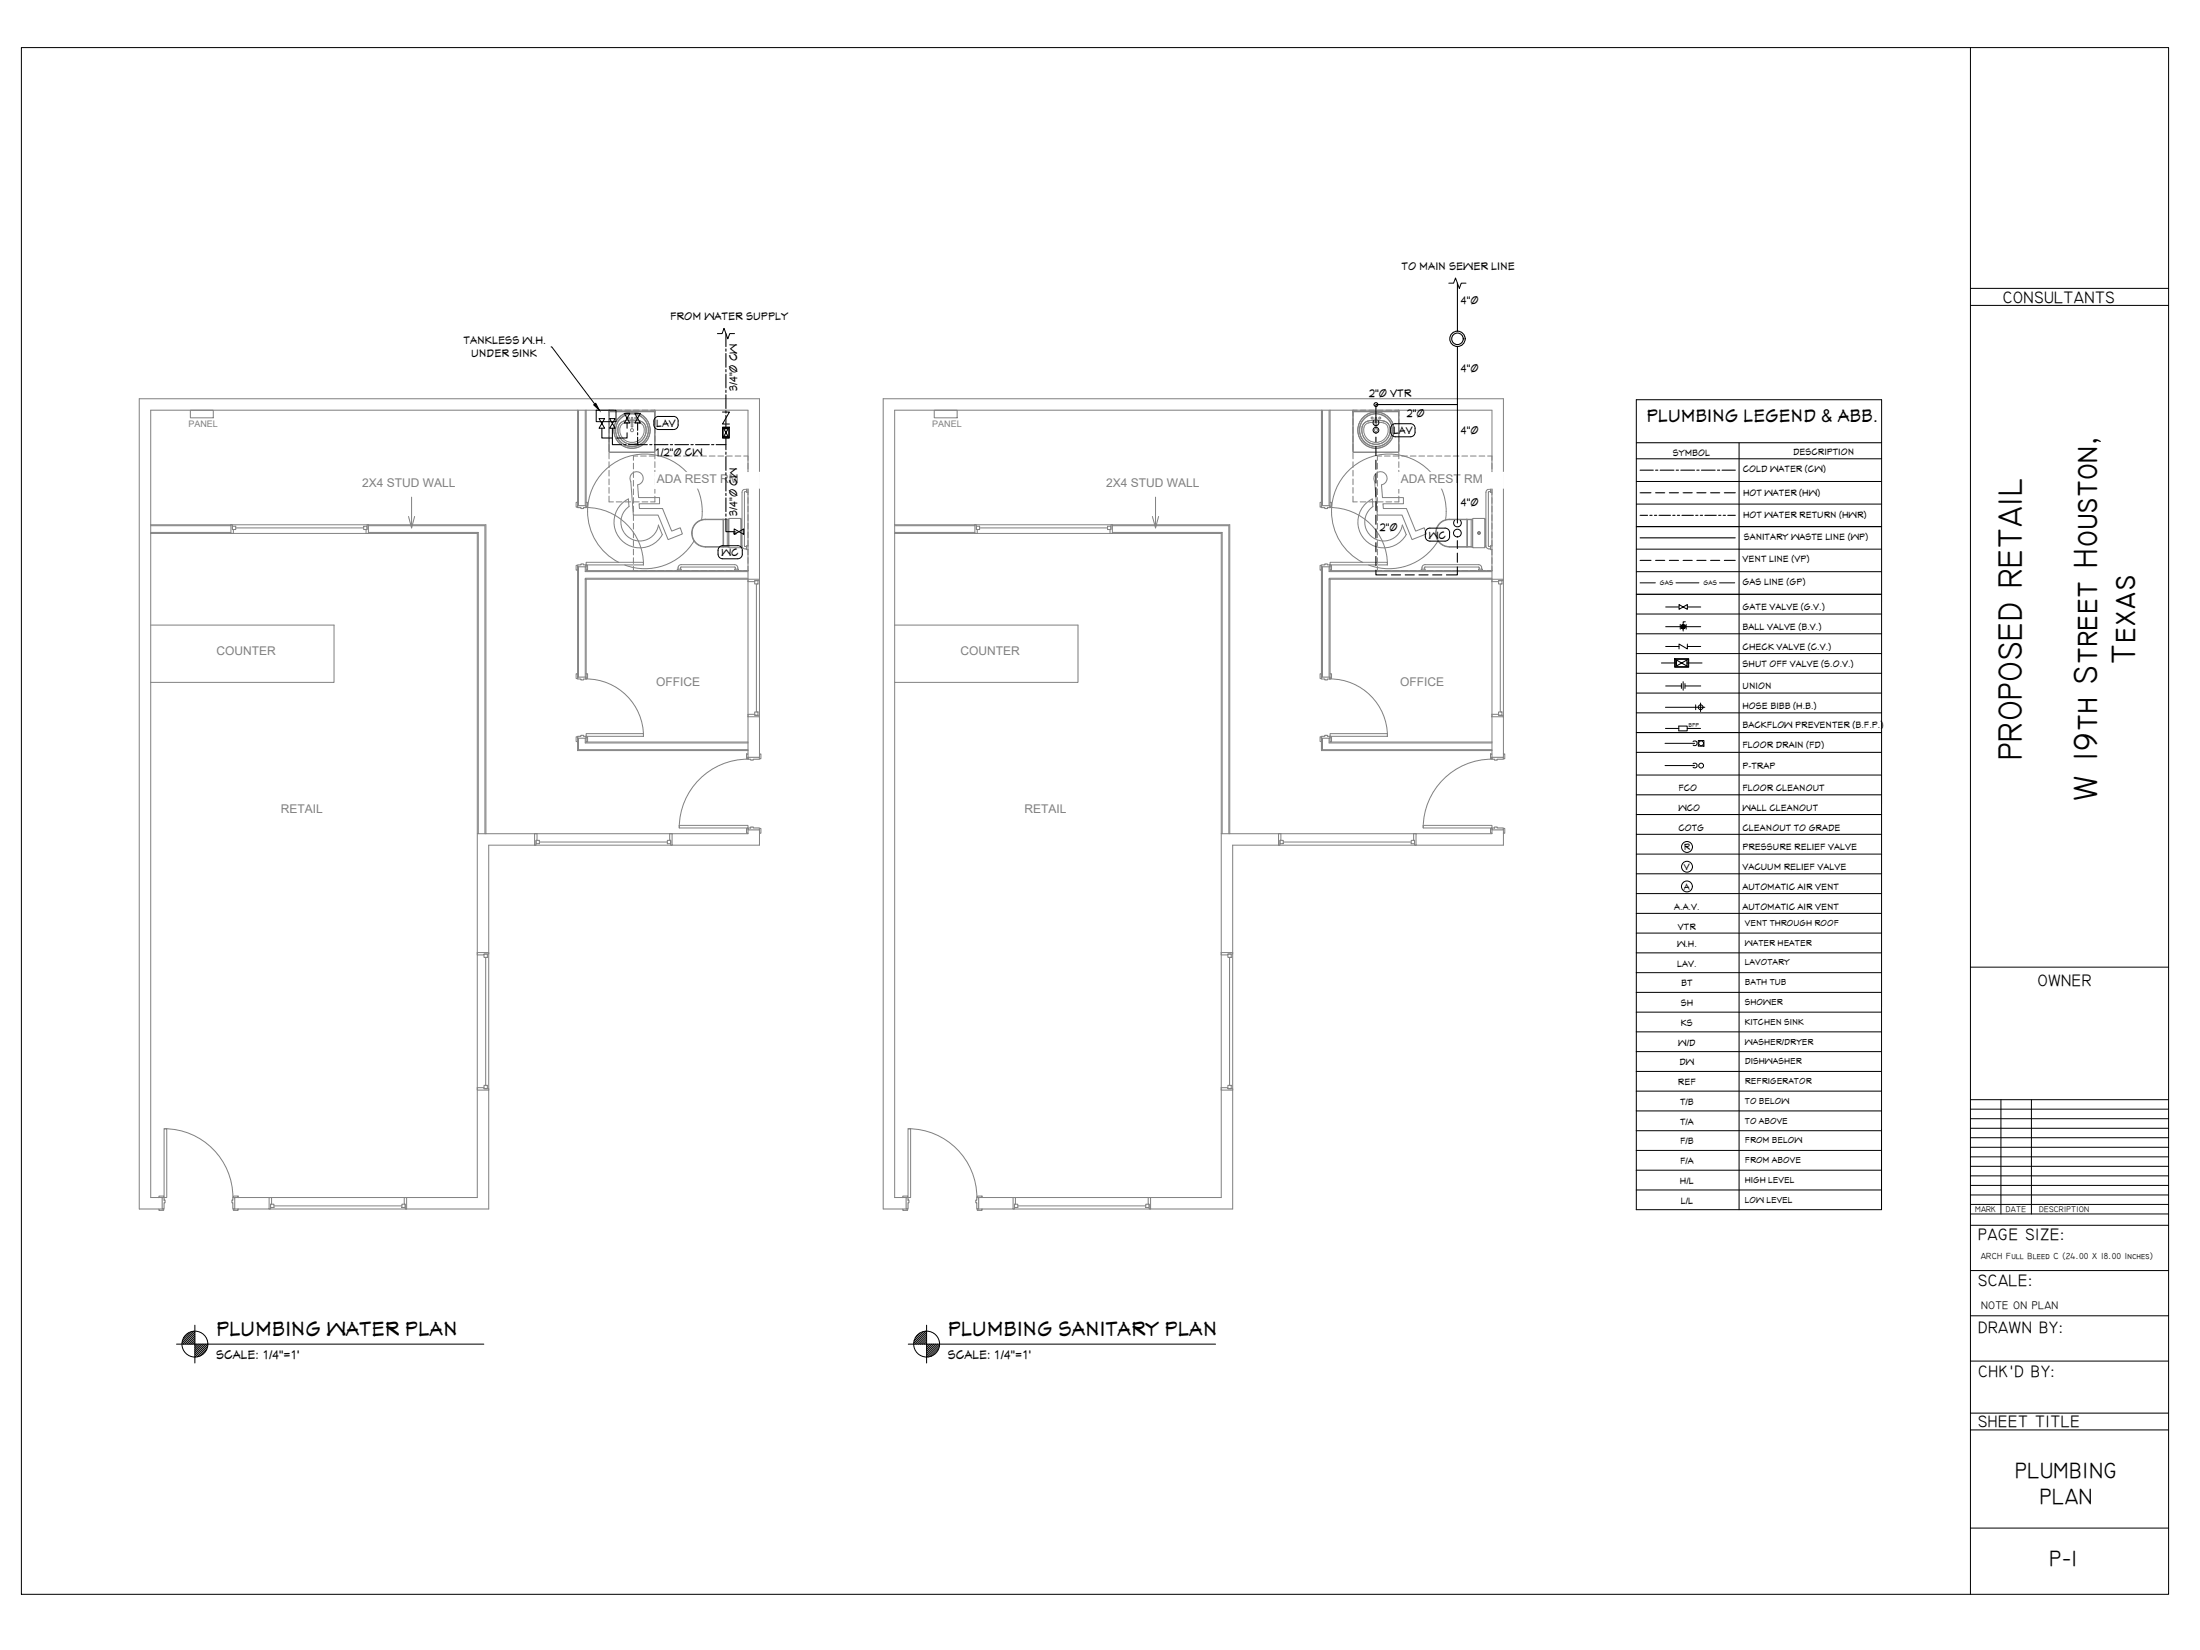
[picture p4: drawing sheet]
<svg xmlns="http://www.w3.org/2000/svg" width="610mm" height="457mm" viewBox="0 0 610 457" stroke-linecap="round" stroke-linejoin="round" font-family="sans-serif">
<!-- layer: Level 1|A-WALL -->
<g fill="none" stroke="#808080" stroke-width=".28">
<path d="M160 113.7v25.5M160.3 113.7v26.4M162.2 113.7v26.4M162.4 113.7v25.5M366.2 113.7v25.5M366.4 113.7v26.4M368.3 113.7v26.4M368.6 113.7v25.5M41.8 145.4h60.3M41.8 145.7h22.2M41.8 147.5h22.2M64 145.4v2.4h-22.2"/>
<path d="M64 147.8h38.1M102.1 145.7h32.3v85.3M102.1 147.5h30.4v83.5M160 158v28.7M160.3 157.1v30.5M162.2 157.1v1.3h45.1M162.4 158l44.9 .1M247.9 145.4h60.3M247.9 145.7h22.2M247.9 147.5h22.2M270.1 145.4v2.4h-22.2M270.1 147.8h38.1"/>
<path d="M308.2 145.7h32.3v85.3M308.2 147.5h30.4v83.5M366.2 158v28.7M366.4 157.1v30.5M368.3 157.1v1.3h45.1M368.6 158l44.8 .1M162.2 160.5h48.2M162.4 160.5v26.2M207.3 160.2h-45.1v27.4M368.3 160.5h48.3M368.6 160.5v26.2M413.4 160.2h-45.1v27.4"/>
<path d="M207.3 198.6h3.1v10.3M210.4 198.6v-88.1h-171.8v224.5h5.4M413.4 198.6h3.2v10.3M416.6 198.6v-88.1h-171.9v224.5h5.4M160 205.5v2.5h47.3M160.3 204.6v3.1h47M162.2 204.6v1.3h45.1M162.4 205.5l44.9 .1M207.3 208.9v-95.2h-165.5v218.1h2.2M366.2 205.5v2.5h47.2M366.4 204.6v3.1h47M368.3 204.6v1.3h45.1"/>
<path d="M368.6 205.5l44.8 .1M413.4 208.9v-95.2h-165.5v218.1h2.2M132.2 231h15.9M134.6 231v-85.6h-32.5v2.4h30.1v116.1M148.1 234.2h38.1M186.2 231h-38.1v3.2h-12.7v29.7h-3.2M207.3 230.9l-21.1 .1v3.2h24.2v-3.3M338.4 231h15.9M340.8 231v-85.6h-32.6v2.4h30.2v116.1M354.3 234.2h38.1M392.4 231h-38.1v3.2h-12.7v29.7h-3.2M413.4 230.9l-21 .1v3.2h24.2v-3.3"/>
<path d="M132.2 263.9v38.1h3.2v33h-22.7v-3.2h19.5v-29.8M135.4 263.9v38.1M338.4 263.9v38.1h3.2v33h-22.8v-3.2h19.6v-29.8M341.6 263.9v38.1M66 331.8h46.7M74.6 331.8v3.2h-8.6M74.6 335h38.1M272.1 331.8h46.7M280.7 331.8v3.2h-8.6M280.7 335h38.1"/>
</g>
<!-- layer: Level 1|A-DOOR -->
<g fill="none" stroke="#808080" stroke-width=".28">
<path d="M159.6 139.2h.4v1.3h-.4zM162.4 139.2h.4v1.3h-.4zM365.8 139.2h.4v1.3h-.4zM368.6 139.2h.4v1.3h-.4zM159.6 156.7h.4v1.3h-.4zM162.4 156.7h.4v1.3h-.4zM162.4 155.8h15.9v.7h-15.9zM162.4 140.6a15.9 15.9 0 0 1 15.9 15.9M365.8 156.7h.4v1.3h-.4zM368.6 156.7h.4v1.3h-.4zM368.6 155.8h15.8v.7h-15.8zM368.6 140.6a15.9 15.9 0 0 1 15.9 15.9"/>
<path d="M159.6 186.7h.4v1.3h-.4zM162.4 186.7h.4v1.3h-.4zM162.4 188.1a15.9 15.9 0 0 1 15.9 15.9M365.8 186.7h.4v1.3h-.4zM368.6 186.7h.4v1.3h-.4zM368.6 188.1a15.9 15.9 0 0 1 15.9 15.9M159.6 204.2h.4v1.3h-.4zM162.4 204.2h.4v1.3h-.4zM162.4 203.3h15.9v.7h-15.9zM206.9 208.9h.4v1.3h-.4zM207.3 210.4a19.1 19.1 0 0 0-19.1 19M210.4 208.9h.4v1.3h-.4z"/>
<path d="M365.8 204.2h.4v1.3h-.4zM368.6 204.2h.4v1.3h-.4zM368.6 203.3h15.8v.7h-15.8zM413 208.9h.4v1.3h-.4zM413.4 210.4a19.1 19.1 0 0 0-19 19M416.6 208.9h.4v1.3h-.4zM188.2 228.7h19.1v.7h-19.1zM206.9 229.6h.4v1.3h-.4zM210.4 229.6h.4v1.3h-.4zM394.4 228.7h19v.7h-19zM413 229.6h.4v1.3h-.4zM416.6 229.6h.4v1.3h-.4z"/>
<path d="M45.5 312.8h.7v19h-.7zM45.5 312.8a19.1 19.1 0 0 1 19 19M251.6 312.8h.7v19h-.7zM251.6 312.8a19.1 19.1 0 0 1 19.1 19M44 331.4h1.3v.4h-1.3zM44 335h1.3v.4h-1.3zM64.7 331.4h1.3v.4h-1.3zM64.7 335h1.3v.4h-1.3zM250.1 331.4h1.4v.4h-1.4zM250.1 335h1.4v.4h-1.4zM270.8 331.4h1.3v.4h-1.3zM270.8 335h1.3v.4h-1.3z"/>
</g>
<!-- layer: Level 1|A-DOOR-FRAM -->
<g fill="none" stroke="#808080" stroke-width=".3">
<path d="M160 140.1h2.4v.6l-1.4 .2v-.2h-1zM160 156.5h1v-.2h.7v.2h.7v.6h-2.4zM366.2 140.1h2.4v.6l-1.5 .2v-.2h-.9zM366.2 156.5h.9v-.2h.7v.2h.8v.6h-2.4zM160 187.6h2.4v.6l-1.4 .2v-.2h-1zM366.2 187.6h2.4v.6l-1.5 .2v-.2h-.9zM160 204h1v-.2h.7v.2h.7v.6h-2.4zM207.3 209.8h3.1v.6h-1.7v.2h-.7v-.2h-.7zM366.2 204h.9v-.2h.7v.2h.8v.6h-2.4zM413.4 209.8h3.2v.6h-1.8v.2h-.7v-.2h-.7zM207.3 229.4h.7v-.2h.7v.2h1.7v.6h-3.1zM413.4 229.4h.7v-.2h.7v.2h1.8v.6h-3.2z"/>
<path d="M44.9 331.8h.6v.7h.2v.8h-.2v1.7h-.6zM64.5 331.8h.5v3.2h-.5v-1.7h-.2zM251.1 331.8h.5v.7h.3v.8h-.3v1.7h-.5zM270.7 331.8h.5v3.2h-.5v-1.7h-.3z"/>
</g>
<!-- layer: Level 1|Q-CASE -->
<g fill="none" stroke="#808080" stroke-width=".28">
<path d="M168.8 113.7v11.6h12.7v-11.6v.4h-12.7h12.7v11.2h-12.7zM374.9 113.7v11.6h12.7v-11.6v.4h-12.7h12.7v11.2h-12.7zM41.8 173.2h50.8v15.9h-50.8M247.9 173.2h50.8v15.9h-50.8"/>
<circle cx="175.1" cy="119.2" r="4.5"/>
<circle cx="381.3" cy="119.2" r="4.5"/>
</g>
<!-- layer: Level 1|P-SANR-FIXT -->
<g fill="none" stroke="#808080" stroke-width=".28">
<path d="M171.3 118.2a3.9 3.9 0 0 0 3.8 4.9 3.9 3.9 0 0 0 3.8-4.9M172.9 116.7l2.2-.3 2.3 .3-2-.3zM172.9 116.7l-1.2 .7-.4 .8M174.9 118.1l.2 .2 .2-.2M174.9 118.2v-2.4l.2-.2 .2 .2v2.4M177.4 116.7l.8 .4 .7 1.1M178.4 118.3a3.4 3.4 0 0 1-3.6 4.3 3.4 3.4 0 0 1-2.6-4.9 6 6 0 0 1 5.9 0l.3 .6M377.5 118.2a3.9 3.9 0 0 0 3.8 4.9 3.9 3.9 0 0 0 3.8-4.9M378.3 117.7a6.4 6.4 0 0 1 5.4-.4 2.86 2.86 0 0 1-.5 4.7 3.4 3.4 0 0 1-4.1-.2 3.4 3.4 0 0 1-.8-4.1zM379 116.7l-.8 .4-.7 1.1M379 116.7l2.6-.3 1.9 .3M379 116.7l2.3-.3 2.2 .3"/>
<path d="M381.1 118.1l.2 .2 .2-.2M381.4 115.8v2.4M381.5 115.8l-.2-.2-.2 .2-.1 2.4M383.5 116.7l.8 .4 .8 1.1M191.8 147.7a3.7 3.7 0 0 0 3.6 3.7M195.4 151.5h6.5M200.3 143.9h-4.9a3.8 3.8 0 0 0-3.7 3.8M200.3 143.9h1.6v7.7h-1.6zM200.4 143.9l.1 7.6-5.1 .1a3.8 3.8 0 0 1-3.7-3.9M201.5 143.9v7.7M201.9 143.8l.2-.1h3.2v7.9l-3.2 .2M201.9 143.8v7.8l.2 .2"/>
<path d="M201.9 144h-6.5a3.7 3.7 0 0 0-3.6 3.7M203.7 147.4v.6M205.3 143.8v7.8M397.9 147.7a3.7 3.7 0 0 0 3.7 3.7M401.6 151.5h6.5M406.5 143.9h-4.9a3.8 3.8 0 0 0-3.8 3.8M406.5 143.9h1.6v7.7h-1.6zM406.5 143.9l.1 7.6-5 .1a3.8 3.8 0 0 1-3.8-3.9M407.6 143.9v7.7M408.1 144h-6.5a3.7 3.7 0 0 0-3.7 3.7M408.1 143.8v7.9M408.1 151.6h3.4"/>
<path d="M409.8 147.4v.6M411.4 143.8v7.8M411.4 143.8v7.9M411.5 143.8l-.2-.2-3.1 .1-.1 .1"/>
<circle cx="174.1" cy="115.8" r=".26"/>
<circle cx="175.1" cy="119.2" r="4.6"/>
<circle cx="175.1" cy="119.2" r="5"/>
<circle cx="175.1" cy="119.2" r=".43"/>
<circle cx="176.2" cy="115.8" r=".26"/>
<circle cx="380.2" cy="115.8" r=".26"/>
<circle cx="381.3" cy="119.2" r="4.6"/>
<circle cx="381.3" cy="119.2" r="5"/>
<circle cx="381.3" cy="119.2" r=".43"/>
<circle cx="382.3" cy="115.8" r=".26"/>
<circle cx="203.7" cy="147.7" r=".39"/>
<circle cx="203.7" cy="147.7" r=".29"/>
<circle cx="409.8" cy="147.7" r=".39"/>
<circle cx="409.8" cy="147.7" r=".29"/>
</g>
<!-- layer: Level 1|Q-SPCQ -->
<g fill="none" stroke="#808080" stroke-width=".28">
<path d="M174.1 138.3l.2 2.1a5.2 5.2 0 0 0 .2 8.7 5.2 5.2 0 0 0 8-3.6l1 2.6M174.1 138.2a7.1 7.1 0 0 0-2 11.4 7.1 7.1 0 0 0 11.4-1.5M174.8 133.5l.7 9.2h6.9l2.7 6.8 4-1.5-.6-1.8-2.4 1-2.5-6.3h-6.4l-.1-1.3h5.7v-1.7h-5.8l-.3-3.5M174.8 133.5a1.83 1.83 0 0 1 .9-2.6 1.83 1.83 0 0 1 2.4 1.1 1.83 1.83 0 0 1-1.4 2.3M206.9 135.6l-.9 .1-.4 .6v15l.5 .7 .8 .1M206.9 136.2l-.6 .2v14.9l.6 .1M207.3 135.4h-.4v1h.4M382.8 134.3a1.84 1.84 0 0 0 1.5-2.3 1.84 1.84 0 0 0-2.6-1.1 1.84 1.84 0 0 0-.8 2.6l.7 9.2h6.9l2.8 6.8 3.9-1.5-.6-1.8-2.3 1-2.6-6.3h-6.4l-.1-1.3h5.7v-1.7h-5.8l-.3-3.5M413 135.6l-.9 .1-.4 .7v14.9l.5 .7 .8 .1M413 136.2l-.6 .1v15l.6 .1M413.4 135.4h-.4v1h.4M187.7 158.1v-.4h1v.4"/>
<path d="M187.9 157.7l.1-.8 .6-.4h15.1l.6 .4 .1 .8M188.6 157.7l.1-.6h14.9l.2 .6M192.3 149.9a15.9 15.9 0 0 1-19.2 6.7M194.4 144a15.9 15.9 0 0 0-23-16.4 15.9 15.9 0 0 0 0 28.2M203.6 158.1v-.4h1v.4M207.3 151.2h-.4v1.1h.4M380.4 140.4l-.1-2.2a7.1 7.1 0 0 0-2.1 11.4 7.1 7.1 0 0 0 11.5-1.5M380.4 140.4a5.2 5.2 0 0 0 .2 8.7 5.2 5.2 0 0 0 8-3.6l1.1 2.6M393.8 158.1v-.4h1.1v.4M394 157.7l.2-.9 .5-.3h15.1l.6 .4 .1 .8M394.7 157.7l.1-.6h14.9l.2 .6M398.5 149.9a15.9 15.9 0 0 1-19.3 6.7"/>
<path d="M400.6 144a15.9 15.9 0 0 0-23-16.4 15.9 15.9 0 0 0 0 28.2M409.7 158.1v-.4h1.1v.4M413.4 151.2h-.4v1.1h.4"/>
</g>
<!-- layer: Level 1|A-GLAZ -->
<g fill="none" stroke="#808080" stroke-width=".28">
<path d="M64 145.4h.4v1.3h.3v1.1h-.7M64.4 145.8h.9v.9h-.9zM65.3 146.3h35.5M100.8 145.8h.9v.9h-.9zM102.1 145.4h-.4v1.3h-.3v1.1h.7M270.1 145.4h.4v1.3h.3v1.1h-.7M270.5 145.8h.9v.9h-.9zM271.4 146.3h35.5M306.9 145.8h.9v.9h-.9zM308.2 145.4h-.4v1.3h-.2v1.1h.6M207.3 160.5v.7h1.8v-.3h1.3v-.4M209.1 160.9h.9v.9h-.9z"/>
<path d="M209.6 161.8v35.5M413.4 160.5v.7h1.8v-.3h1.4v-.4M415.2 160.9h1v.9h-1zM415.7 161.8v35.5M207.3 198.6v-.7h1.8v.3h1.3v.4M209.1 197.3h.9v.9h-.9zM413.4 198.6v-.7h1.8v.3h1.4v.4M415.2 197.3h1v.9h-1zM148.1 231h.7v1.9h-.3v1.3h-.4M148.5 232.9h1v.9h-1zM149.5 233.3h35.4M184.9 232.9h.9v.9h-.9z"/>
<path d="M186.2 231h-.6v1.9h.2v1.3h.4M354.3 231h.6v1.9h-.2v1.3h-.4M354.7 232.9h.9v.9h-.9zM355.6 233.3h35.4M391 232.9h1v.9h-1zM392.4 231h-.7v1.9h.3v1.3h.4M132.2 263.9v.7h1.9v-.2h1.3v-.5M134.1 264.4h.9v.9h-.9zM134.6 265.3v35.4M338.4 263.9v.7h1.8v-.2h1.4v-.5M340.2 264.4h1v.9h-1zM340.7 265.3v35.4"/>
<path d="M132.2 302v-.6h1.9v.3h1.3v.3M134.1 300.7h.9v1h-.9zM338.4 302v-.6h1.8v.3h1.4v.3M340.2 300.7h1v1h-1zM74.6 331.8h.6v1.9h-.2v1.3h-.4M75 333.7h.9v.9h-.9zM75.9 334.1h35.5M111.4 333.7h.9v.9h-.9zM112.7 331.8h-.7v1.9h.3v1.3h.4M280.7 331.8h.7v1.9h-.3v1.3h-.4M281.1 333.7h.9v.9h-.9zM282 334.1h35.5"/>
<path d="M317.5 333.7h.9v.9h-.9zM318.8 331.8h-.6v1.9h.2v1.3h.4"/>
</g>
<!-- layer: Level 1|A-DETL-HDLN -->
<g fill="none" stroke="#808080" stroke-width=".28">
<path d="M168.8 116v1.6M168.8 118.4v1.6M170 113.7h-1.2v1.6M170.8 113.7h1.5M173.1 113.7h1.6M175.5 113.7h1.6M177.9 113.7h1.6M180.3 113.7h1.2v1.6M181.5 116v1.6M181.5 118.4v1.6M374.9 116v1.6M374.9 118.4v1.6"/>
<path d="M376.1 113.7h-1.2v1.6M376.9 113.7h1.6M379.3 113.7h1.6M381.7 113.7h1.5M384 113.7h1.6M386.4 113.7h1.2v1.6M387.6 116v1.6M387.6 118.4v1.6M168.8 120.8v1.6M168.8 123.2v1.6M168.8 125.6v1.5M168.8 128v1.5"/>
<path d="M168.8 130.3v1.6M168.8 132.7v1.6M168.8 135.1v1.6M168.8 137.5v1.6h1.2M170.8 139.1h1.5M173.1 139.1h1.6M175.5 128.4v1.5M175.5 130.7v1.6M175.5 133.1v1.6M175.5 135.5v1.6M175.5 137.9v1.6M175.5 139.1h1.6"/>
<path d="M176.7 126.4h-1.2v1.2M177.5 126.4h1.6M177.9 139.1h1.6M179.9 126.4h1.6M181.5 137.5v1.6h-1.2M181.5 120.8v1.6M181.5 123.2v1.6M181.5 125.6v1.5M181.5 128v1.5M181.5 130.3v1.6M181.5 132.7v1.6M181.5 135.1v1.6"/>
<path d="M182.3 126.4h1.6M184.6 126.4h1.6M187 126.4h1.6M189.4 126.4h1.6M191.8 126.4h1.6M194.2 126.4h1.5M196.6 126.4h1.5M198.9 126.4h1.6M201.3 126.4h1.6M203.7 126.4h1.6M206.1 126.4h1.2v1.2M207.3 128.4v1.5"/>
<path d="M207.3 130.7v1.6M207.3 133.1v1.6M207.3 135.5v1.6M207.3 137.9v1.6M374.9 137.5v1.6h1.2M374.9 120.8v1.6M374.9 123.2v1.6M374.9 125.6v1.5M374.9 128v1.5M374.9 130.3v1.6M374.9 132.7v1.6M374.9 135.1v1.6"/>
<path d="M376.9 139.1h1.6M379.3 139.1h1.6M381.7 139.1h1.5M381.7 128.4v1.5M381.7 130.7v1.6M381.7 133.1v1.6M381.7 135.5v1.6M381.7 137.9v1.6M382.8 126.4h-1.1v1.2M383.6 126.4h1.6M384 139.1h1.6M386 126.4h1.6"/>
<path d="M387.6 137.5v1.6h-1.2M387.6 120.8v1.6M387.6 123.2v1.6M387.6 125.6v1.5M387.6 128v1.5M387.6 130.3v1.6M387.6 132.7v1.6M387.6 135.1v1.6M388.4 126.4h1.6M390.8 126.4h1.6M393.1 126.4h1.6M395.5 126.4h1.6"/>
<path d="M397.9 126.4h1.6M400.3 126.4h1.6M402.7 126.4h1.6M405.1 126.4h1.6M407.4 126.4h1.6M409.8 126.4h1.6M412.2 126.4h1.2v1.2M413.4 128.4v1.5M413.4 130.7v1.6M413.4 133.1v1.6M413.4 135.5v1.6M413.4 137.9v1.6"/>
<path d="M175.5 140.3v1.5M175.5 142.6v1.6M175.5 145v1.6M175.5 147.4v1.6M175.5 149.8v1.6M175.5 152.2v1.6M175.5 154.5v1.6M175.5 156.9v1.2h1.2M177.5 158.1h1.6M179.9 158.1h1.6M182.3 158.1h1.6M184.6 158.1h1.6"/>
<path d="M187 158.1h1.6M189.4 158.1h1.6M191.8 158.1h1.6M194.2 158.1h1.5M196.6 158.1h1.5M198.9 158.1h1.6M201.3 158.1h1.6M203.7 158.1h1.6M207.3 156.9v1.2h-1.2M207.3 140.3v1.5M207.3 142.6v1.6M207.3 145v1.6"/>
<path d="M207.3 147.4v1.6M207.3 149.8v1.6M207.3 152.2v1.6M207.3 154.5v1.6M381.7 156.9v1.2h1.1M381.7 140.3v1.5M381.7 142.6v1.6M381.7 145v1.6M381.7 147.4v1.6M381.7 149.8v1.6M381.7 152.2v1.6M381.7 154.5v1.6"/>
<path d="M383.6 158.1h1.6M386 158.1h1.6M388.4 158.1h1.6M390.8 158.1h1.6M393.1 158.1h1.6M395.5 158.1h1.6M397.9 158.1h1.6M400.3 158.1h1.6M402.7 158.1h1.6M405.1 158.1h1.6M407.4 158.1h1.6M409.8 158.1h1.6"/>
<path d="M413.4 156.9v1.2h-1.2M413.4 140.3v1.5M413.4 142.6v1.6M413.4 145v1.6M413.4 147.4v1.6M413.4 149.8v1.6M413.4 152.2v1.6M413.4 154.5v1.6"/>
</g>
<!-- layer: Level 1|A-DETL-THIN -->
<path d="M52.7 113.7h6.4v2.1h-6.4zM258.9 113.7h6.3v2.1h-6.3z" fill="none" stroke="#808080" stroke-width=".28"/>
<!-- layer: Level 1|G-ANNO-TEXT -->
<g fill="#fff" stroke="#fff" stroke-width=".28">
<path d="M181.4 130.9v4.4l29.2-4.4zM181.4 135.3l29.2-4.4v4.4z"/>
<path d="M181.4 187v4.4l17.2-4.4zM181.4 191.4l17.2-4.4v4.4z"/>
<path d="M99.9 132v4.4l34-4.4zM99.9 136.4l34-4.4v4.4z"/>
<path d="M59.5 178.4v4.3l21.5-4.3zM59.5 182.7l21.5-4.3v4.3z"/>
<path d="M77.4 222.4v4.4l15.4-4.4zM77.4 226.8l15.4-4.4v4.4z"/>
<path d="M51.9 116.2v3.3l10.8-3.3zM51.9 119.5l10.8-3.3v3.3z"/>
<path d="M387.5 130.9v4.4l29.2-4.4zM387.5 135.3l29.2-4.4v4.4z"/>
<path d="M387.5 187v4.4l17.2-4.4zM387.5 191.4l17.2-4.4v4.4z"/>
<path d="M306 132v4.4l34-4.4zM306 136.4l34-4.4v4.4z"/>
<path d="M265.7 178.4v4.3l21.4-4.3zM265.7 182.7l21.4-4.3v4.3z"/>
<path d="M283.6 222.4v4.4l15.4-4.4zM283.6 226.8l15.4-4.4v4.4z"/>
<path d="M258.1 116.2v3.3l10.7-3.3zM258.1 119.5l10.7-3.3v3.3z"/>
</g>
<path d="M114 137.8v8.5M320.2 137.8v8.5M113.2 143.1l.8 3.2 .9-3.2M319.3 143.1l.9 3.2 .8-3.2" fill="none" stroke="#808080" stroke-width=".28"/>
<!-- layer: _Pyellow -->
<g fill="none" stroke="#000" stroke-width=".28">
<path d="M166 116h1.5l-.7 1.3zM166.8 117.3l.7 1.4h-1.5zM168.9 116h1.6l-.8 1.3zM169.7 117.3l.8 1.4h-1.6zM173 114.6h1.5l-.7 1.3zM173.8 115.9l.7 1.3h-1.5zM175.9 114.6h1.5l-.7 1.3zM176.7 115.9l.7 1.3h-1.5zM200.2 114.2h1.9l-1.9 3.3h1.9M381.8 116.5a.81 .81 0 0 1 0 1.2 .81 .81 0 0 1-1.1 0 .81 .81 0 0 1 0-1.2M203.4 146.6l1.4 .7-1.4 .8zM204.8 147.3l1.3-.7v1.5z"/>
<path d="M404.6 144.2a1.07 1.07 0 0 1 0 1.5 1.07 1.07 0 0 1-1.5 0 1.07 1.07 0 0 1 0-1.5M465.2 167.5l1.2 .7-1.2 .6zM465.6 173v1.3M466.4 168.2l1.2-.7v1.3zM467 172.3h-.6v2.6M467.2 173v1.3M467.6 178.5v1.3l-2.4-1.3v1.3M469.9 195.3v1.3M469.9 196h2.5M471.2 194.8v2.4M469.1 205.5a.67 .67 0 0 1 1 0 .67 .67 0 0 1 0 .9 .67 .67 0 0 1-1 0M469.1 211.6a.67 .67 0 0 1 1 0 .67 .67 0 0 1 0 1 .67 .67 0 0 1-1 0"/>
<path d="M470.6 205.2h1.5v1.6h-1.5z"/>
<circle cx="381.3" cy="119.2" r=".79"/>
<circle cx="403.8" cy="147.7" r="1.07"/>
<circle cx="471.2" cy="196" r=".67"/>
<circle cx="471.4" cy="212.1" r=".67"/>
<circle cx="471.4" cy="206" r=".67"/>
</g>
<!-- layer: 1 waste pipe -->
<g fill="none" stroke="#000" stroke-width=".3">
<path d="M403.8 78.5v13.3M403.8 96v48.9M200.2 118.4h1.9v3h-1.9zM200.4 118.5h1.6v2.8h-1.6zM200.5 118.7h1.3l-1.3 2.3h1.3zM201.1 118.5v.2M403.8 112.1h-22.5v5M201.1 121v.3M454.4 149h26.4M464 182.5h3.9v2.4h-3.9zM464.2 182.7h3.5v2h-3.5zM464.2 183.7h.3"/>
<path d="M464.5 182.9l2.9 1.7v-1.7l-2.9 1.7zM467.4 183.7h.3"/>
<circle cx="403.8" cy="93.9" r="2.13"/>
<circle cx="403.8" cy="93.9" r="1.6"/>
</g>
<!-- layer: 0 -->
<g fill="none" stroke="#000" stroke-width=".28">
<path d="M401.4 78.5h1.4l.5-1.5 1.1 2.9 .5-1.4h1.3M152.7 96.1h.2l11.9 15.9M198.8 92.4h1.3l.5-1.4 1.1 2.9 .5-1.5h1.3M187.9 116.7v1.1M187.9 116.7a1.28 1.28 0 0 0-1.3-1.3h-4.1a1.24 1.24 0 0 0-1.3 1.3 1.97 1.97 0 0 0 .5 2.1l.8 .2h4.1a1.28 1.28 0 0 0 1.3-1.3M385.9 117.6l.7-.2h4.2a1.28 1.28 0 0 1 1.3 1.3 1.97 1.97 0 0 1-.5 2.1l-.8 .2h-4.2a1.28 1.28 0 0 1-1.2-1.2 1.97 1.97 0 0 1 .5-2.2zM453.4 110.8h68v224.4h-68zM453.4 122.7h68M453.4 127.1h68M453.4 139.7h68M453.4 133.4h68M481.9 122.7v212.5"/>
<path d="M199.2 151.7l1-.5h4.2a1.28 1.28 0 0 1 1.3 1.3 1.97 1.97 0 0 1-.5 2.1l-.8 .2h-4.2a1.28 1.28 0 0 1-1.2-1.2v-1.1zM396.2 146.3h4.2M396.2 146.3a1.28 1.28 0 0 0-1.3 1.3 1.94 1.94 0 0 0 .6 2.1l.7 .2h4.2a1.28 1.28 0 0 0 1.3-1.2M400.4 146.3a1.28 1.28 0 0 1 1.3 1.3M401.7 147.6v1.1M453.4 158.4h68M453.4 152.2h68M453.4 145.9h68M453.4 164.7h68M453.4 170.1h68M453.4 175.6h68M461.5 168.2h3.7"/>
<path d="M461.5 173.7h4.1M461.5 179.1h3.7M467.2 173.7h4.1M467.6 168.2h3.7M467.6 179.1h3.7M453.4 186.6h68M453.4 192h68M453.4 197.5h68M453.4 181.1h68M460.4 183.7h3.6M461.5 196h8.4M461.5 190.1h4.4"/>
<path d="M465.9 189.4v1.4M466.4 188.9v2.4M466.9 190.1h4.4M466.9 189.4v1.4M467.9 183.7h3.7M453.4 203h68M453.4 208.5h68M453.4 214.8h68M461.4 206h8.2M461.4 212.1h8.2M461.5 201.8h3.7M465.2 201.2h2.3v1.3h-2.3z"/>
<path d="M467.5 201.8h3.7M453.4 220.2h68M453.4 231.2h68M453.4 236.7h68M521.4 225.7h-68h68M453.4 253.1h68M453.4 258.6h68M453.4 242.1h68M453.4 247.6h68M453.4 264h68M453.4 269.5h68M453.4 275h68"/>
<path d="M453.4 280.5h68M453.4 285.9h68M453.4 291.4h68M453.4 296.9h68M453.4 302.3h68M453.4 307.8h68M453.4 313.3h68M453.4 318.8h68M453.4 324.3h68M453.4 329.7h68"/>
<circle cx="467.5" cy="234.7" r="1.51"/>
<circle cx="467.4" cy="245.6" r="1.51"/>
<circle cx="467.5" cy="240.2" r="1.51"/>
</g>
<!-- layer: 1VEENT -->
<g fill="none" stroke="#000" stroke-width=".3">
<path d="M381.3 121.1v1.3M381.3 123.7v2.5M381.3 127.5v2.5M381.3 131.3v2.6M381.3 135.1v2.6M381.3 138.9v2.6M381.3 158v1.3h3M381.3 142.7v2.6M381.3 146.6v2.5M381.3 150.4v2.5M381.3 154.2v2.5M385.6 159.3h2.5"/>
<path d="M389.4 159.3h2.5M393.2 159.3h2.5M397 159.3h2.5M403.8 157.1v2.2h-3M403.8 149.8v2.2M403.8 153.3v2.5M454.4 155.3h3.1M458.7 155.3h2.6M462.6 155.3h2.5M466.4 155.3h2.5M470.2 155.3h2.5M474 155.3h2.5"/>
<path d="M477.8 155.3h3"/>
<circle cx="381.3" cy="112.1" r=".52"/>
</g>
<!-- layer: 1 cold water pipe -->
<g fill="none" stroke="#000" stroke-width=".3">
<path d="M201.1 92.4v3.7M201.1 96.7v.6M201.1 98v3.8M169.7 118.7v4.5h2.5M176.7 117.2v2.1M176.7 119.9v.6M201.1 102.4v.6M201.1 103.7v3.8M201.1 108.1v.7M201.1 109.4v3.8M201.1 113.8v.7M201.1 115.1v3.8"/>
<path d="M201.1 119.5v.7M172.9 123.2h.6M174.1 123.2h2.6M176.7 121.2v2h2.7M180 123.2h.7M181.3 123.2h3.8M185.7 123.2h.7M187 123.2h3.8M191.5 123.2h.6M192.7 123.2h3.8M197.2 123.2h.6M198.4 123.2h2.7"/>
<path d="M201.1 120.8v3.8M201.1 125.3v.6M201.1 126.5v3.8M201.1 131v.6M201.1 132.2v3.9M201.1 136.7v.6M201.1 138v3.8M454.4 130.3h3.7M458.7 130.3h.7M460 130.3h3.8M464.5 130.3h.6M465.7 130.3h3.8"/>
<path d="M470.2 130.3h.6M471.4 130.3h3.9M475.9 130.3h.6M477.2 130.3h3.6M201.1 143.7v3.6h2.3M201.1 142.4v.6"/>
</g>
<!-- layer: MECH -->
<path d="M165.2 113.7h5.5v3.1h-5.5z" fill="none" stroke="#000" stroke-width=".28"/>
<!-- layer: 1 hot water pipe -->
<path d="M166.8 118.7v2.7h2.8M173.8 119.9v1.5h-2.9M173.8 117.2v1.5M454.4 136.5h3.1M458.7 136.5h2.6M462.6 136.5h2.5M466.4 136.5h2.5M470.2 136.5h2.5M474 136.5h2.5M477.8 136.5h3" fill="none" stroke="#000" stroke-width=".3"/>
<!-- layer: 0 -->
<path d="M164.5 112.2l.6-.4 1 1.9z" fill="#000" stroke="#000" stroke-width=".28"/>
<!-- layer: 1 HOT WATER RETURN -->
<g fill="none" stroke="#000" stroke-width=".3">
<path d="M454.4 142.8h2.1M457.2 142.8h.6M458.4 142.8h.7M459.7 142.8h3.2M463.5 142.8h.6M464.8 142.8h.6M466 142.8h3.2M469.9 142.8h.6M471.1 142.8h.7M472.4 142.8h3.2M476.2 142.8h.6M477.5 142.8h.6"/>
<path d="M478.7 142.8h2.1"/>
</g>
<!-- layer: _Pyellow -->
<g fill="#000" stroke="#000" stroke-width=".28">
<path d="M466.4 173.7h.6l-.1 .2z"/>
<path d="M465.9 173.9l.1 .2 .4-.4zM466.4 173.7l-.2 .5-.2-.1zM466.4 173.7l-.2 .5h.2z"/>
<path d="M466 173.3l-.1 .1 .5 .3zM465.9 173.4l.5 .3h-.6zM465.8 173.7l.1 .2 .5-.2z"/>
<path d="M466.4 173.7v.5h.2zM466.4 173.7l.4 .4-.2 .1zM466.4 173.7l.4 .4 .1-.2z"/>
<path d="M466.4 173.1v.6l.2-.6zM466.2 173.1h.2v.6zM466 173.3l.4 .4-.2-.6z"/>
<path d="M466.4 173.7h.6l-.1-.3zM466.4 173.7l.4-.4 .1 .1zM466.6 173.1l-.2 .6 .4-.4z"/>
</g>
<!-- layer: P-GAS-PIPE -->
<path d="M454.4 161.5h4.3M464.4 161.5h6.3M476.5 161.5h4.2" fill="none" stroke="#000" stroke-width=".28"/>
<!-- layer: 1 -->
<g fill="none" stroke="#000" stroke-width=".28">
<path d="M48.9 372.4h85.2M52.2 369.3l-1.3 1.4M53.1 369l-2.6 2.6M53.7 368.9l-3.3 3.3M54 369.1l-3.3 3.3M54 369.7l-2.8 2.7M54 370.2l-2.2 2.2M54 370.7l-1.7 1.7M54 371.3l-1.2 1.1M54 371.8l-.6 .6M54 372.3l-.1 .1M54 367.2v10.5"/>
<path d="M54.4 372.4l-.4 .5M54.9 372.4l-.9 1M55.5 372.4l-1.5 1.5M56 372.4l-2 2M56.5 372.4l-2.5 2.6M57.1 372.4l-3.1 3.1M57.3 373.8l-2 2M57.6 373l-3 3M57.6 372.4l-3.6 3.6M251.7 372.4h85.1M255 369.3l-1.4 1.4M255.9 369l-2.6 2.6"/>
<path d="M256.5 368.9l-3.3 3.3M256.8 369.1l-3.4 3.3M256.8 369.7l-2.8 2.7M256.8 370.2l-2.3 2.2M256.8 370.7l-1.8 1.7M256.8 371.3l-1.2 1.1M256.8 371.8l-.7 .6M256.8 372.3l-.2 .1M256.8 367.2v10.5M257.2 372.4l-.4 .5M257.7 372.4l-.9 1M258.2 372.4l-1.4 1.5"/>
<path d="M258.7 372.4l-1.9 2M259.3 372.4l-2.5 2.6M259.8 372.4l-3 3.1M260.1 373.8l-2.1 2M260.3 373l-3 3M260.3 372.4l-3.5 3.6"/>
<circle cx="54" cy="372.4" r="3.6"/>
<circle cx="256.8" cy="372.4" r="3.6"/>
</g>
<!-- layer: G-Anno-Stnd-Titl-Otln -->
<path d="M5.9 13.2h595v428.6h-595zM546 13.2v428.6" fill="none" stroke="#000" stroke-width=".28"/>
<!-- layer: G-Anno-Stnd-Titl-Bdry -->
<path d="M546 79.9h54.9M546 268h54.9M546 315.3h54.9M546 310h54.9M546 304.7h54.9M546 339.5h54.9M546 391.6h54.9M546 423.4h54.9" fill="none" stroke="#000" stroke-width=".28"/>
<!-- layer: G-Anno-Stnd-Titl-Thin -->
<g fill="none" stroke="#000" stroke-width=".28">
<path d="M546 84.6h54.9M546 317.9h54.9M546 312.6h54.9M546 307.3h54.9M554.4 304.7v31.7M562.9 304.7v31.7M546 336.4h54.9M546 333.7h54.9M546 331.1h54.9M546 328.5h54.9M546 325.8h54.9M546 323.2h54.9"/>
<path d="M546 320.5h54.9M546 352.1h54.9M546 364.6h54.9M546 377.1h54.9M546 396.2h54.9"/>
</g>
<!-- layer: 0 -->
<g fill="#000">
<path d="M577.4 26.7l.7-.3v.4l-.4 .1-.1 .6 .4 .4 .6 .1h.6l.2-.3-.1-.5-.5-.3 .1-.4 .3 .2 .5 .7-.1 .7-.6 .3-1.3-.2-.4-.7zM577.4 34.7l.5-.1 1.8 .3v.4l-1.8-.3-.3 .2 .4 .7 1.7 .4v.4l-1.7-.3-.4 .1 .3 .7 1.8 .5v.4l-2.4-.5v-.4l.4 .1-.4-.6 .1-.5a.36 .36 0 0 0 .2-.4 .36 .36 0 0 0-.3-.3zM577.4 20.4l.5-.1 1.8 .3v.4l-1.8-.3-.3 .1 .4 .8 1.7 .4v.4l-1.7-.3-.4 .1 .3 .7 1.8 .5v.4l-2.4-.5v-.4l.4 .1-.4-.6 .1-.6a.36 .36 0 0 0 .2-.3 .36 .36 0 0 0-.3-.4zM576.4 29.8l3.3 .6v.4l-3.3-.6zM579.2 29.1l.5 .2v.4l-.5-.1zM576.5 52.9l.8 .2v-.4h.3v.4l1.3 .3a.28 .28 0 0 0 .4 0 .28 .28 0 0 0 .1-.4l.3 .3-.2 .6-1.9-.4v.3h-.3v-.3l-.6-.2zM577.4 54.3l.6-.1 1.7 .4v.4l-1.7-.4-.4 .2 .4 .8 1.7 .4v.4l-1.8-.4-.3 .2 .3 .7 1.8 .4v.4l-2.4-.4v-.4h.4l-.4-.5 .1-.6a.25 .25 0 0 0 .3-.2 .25 .25 0 0 0-.3-.3l-.1-.4zM576.4 49.1l1.3 .3-.4-.7v-.4l.4-.3 2 .3v.4l-1.8-.3-.3 .2 .2 .7 1.9 .5v.4l-3.3-.7zM577.4 45l.3 .1v.3l.2 .4 1.8 .5v.4l-2.4-.5v-.4l.5 .2-.5-.6zM577.4 71.5l.5-.2 1.8 .3v.5l-1.8-.4-.3 .2 .4 .7 1.7 .4v.4l-1.8-.3-.3 .2 .4 .7 1.7 .4v.4l-2.4-.5v-.4l.4 .1-.4-.6 .1-.5a.36 .36 0 0 0 .2-.4 .36 .36 0 0 0-.3-.3zM577.4 66.7l.5-.2 1.8 .4v.4l-1.8-.3-.3 .1 .3 .8 1.8 .5v.4l-2.4-.5v-.4l.4 .1-.4-.6zM577.3 64.1l2.1 1.7-.1-1.4 .4 .1v1.8l-2.1-1.6 .1 1.3-.4-.1z"/>
<path d="M577.4 60.6l.5-.1 1.8 .4v.4l-1.8-.4-.3 .2 .4 .7 1.7 .5v.4l-1.8-.4-.3 .2 .4 .7 1.7 .4v.4l-2.4-.5v-.4l.4 .1-.4-.5 .1-.6a.36 .36 0 0 0 .2-.4 .36 .36 0 0 0-.3-.3zM579.2 70.4l.5 .1v.4l-.5-.1z"/>
<path d="M576.4 30.8l.5 .1v.3h-.5zM577.3 30.9l2.4 .5v.4l-2.4-.5z"/>
<path d="M577.4 24.4l.5-.4h.5l1 .4 .3 .8-.2 .7-.6 .3-1.2-.3-.4-.8zM577.8 24.5l-.2 .6 .3 .5 .7 .2 .7-.2 .1-.5-.3-.4-.7-.3z"/>
<path d="M577.5 32.3l.6-.2 1.6 .2v.4h-.3l.3 .7-.1 .7-.5 .2-.5-.2-.3-.4-.1-1.2h-.2l-.3 .2-.1 .5 .4 .5v.4l-.4-.3-.3-.7zM578.5 32.6l.2 1.2h.5l.2-.3-.1-.5z"/>
<path d="M576.4 46.7h.5v.4l-.5-.1zM577.3 46.8l2.4 .5v.4l-2.4-.5z"/>
<path d="M576.9 41.5l.7-.4h.9l.7 .3 .4 .6 .1 .5-.4 .3 .4 .6-.2 .5-.7 .4-.7-.2-.8-.7v-.6l.4-.4h-.4v-.4l1.5 .3a.34 .34 0 0 0 .5-.2 .34 .34 0 0 0-.3-.4l-.6-.3h-.7l-.7 .4-.3 .7 .1 1 .5 .8 .9 .4h1l.8-.7 .3-1-.1-.8-.6-.9v-.4l.6 .6 .4 1.1-.3 1.6-.7 .7-1.3 .2-1-.4-.8-.9-.1-1.3zM577.8 42.7l-.2 .5 .4 .4 .8 .3 .5-.3v-.4l-.3-.4-.7-.2z"/>
<path d="M577.5 58.2l.4-.2 1.8 .2v.4l-.3 .1 .3 .7-.1 .6-.4 .2-.7-.2-.3-1.5-.2-.1-.4 .3 .1 .6 .3 .3v.4l-.4-.3-.3-.6zM578.5 58.5l.2 1.1 .5 .2 .2-.3-.2-.6z"/>
<path d="M577.5 50.7l.6-.2 1.6 .2v.4h-.3l.3 .7-.1 .7-.5 .2-.5-.2-.3-.4-.1-1.2h-.2l-.3 .2-.1 .5 .4 .4v.5l-.4-.3-.3-.7zM578.5 51l.2 1.2h.5l.2-.3-.1-.5z"/>
<path d="M577.3 38.2l2.9 .7 .4 .6-.2 1-.5 .1v-.4l.3-.1 .1-.6-.3-.3-.6-.2 .3 .6-.3 .7-.9 .2-.8-.3-.4-.7 .1-.5 .3-.3-.4-.1zM577.8 38.9l-.2 .5 .3 .5 .6 .2 .8-.2 .1-.4-.3-.4-.7-.3z"/>
<path d="M576.4 68.7l.5 .1v.4l-.5-.1zM577.3 68.9l2.4 .5v.4l-2.4-.5z"/>
</g>
<g fill="#fff">
<path d="M553.1 16.1h31.8v62.4h-31.8z"/>
<path d="M547.8 371.6h14.1v4.7h-14.1z"/>
<path d="M547.8 384.9h8.7v5h-8.7z"/>
</g>
<g font-size="9.3">
<text x="591.5" y="183.9" transform="rotate(-90 591.5 183.9)">Texas</text>
<text x="560.1" y="210.7" transform="rotate(-90 560.1 210.7)">PROPOSED RETAIL</text>
<text x="581" y="221.8" transform="rotate(-90 581 221.8)">W 19th Street Houston,</text>
</g>
<text font-size="8.8" x="570.1" y="76.9" transform="rotate(-90 570.1 76.9)">TEK DESIGNER</text>
<g font-size="6.2">
<text x="558.4" y="409.6">PLUMBING</text>
<text x="565.2" y="416.6">PLAN</text>
<text x="567.9" y="434">P-1</text>
</g>
<g font-size="5.6">
<text x="59.9" y="370.2">PLUMBING WATER PLAN</text>
<text x="262.6" y="370.2">PLUMBING SANITARY PLAN</text>
</g>
<text font-size="4.9" x="456.2" y="117.1">PLUMBING LEGEND &amp; ABB.</text>
<g font-size="4.6">
<text x="554.9" y="83.8">CONSULTANTS</text>
<text x="564.6" y="273.2">OWNER</text>
<text x="548.1" y="343.6">PAGE SIZE:</text>
<text x="548.1" y="356.5">SCALE:</text>
<text x="548.1" y="369.4">DRAWN BY:</text>
<text x="548.1" y="381.7">CHK'D BY:</text>
<text x="548.1" y="395.4">SHEET TITLE</text>
</g>
<g font-size="3.3" fill="#808080">
<text x="100.4" y="135">2X4 STUD WALL</text>
<text x="182" y="133.9">ADA REST RM</text>
<text x="306.5" y="135">2X4 STUD WALL</text>
<text x="388.1" y="133.9">ADA REST RM</text>
<text x="60" y="181.4">COUNTER</text>
<text x="266.1" y="181.4">COUNTER</text>
<text x="181.8" y="190">OFFICE</text>
<text x="388" y="190">OFFICE</text>
<text x="77.8" y="225.4">RETAIL</text>
<text x="283.9" y="225.4">RETAIL</text>
</g>
<g font-size="3.3">
<text x="59.9" y="376.5">SCALE: 1/4&quot;=1'</text>
<text x="262.6" y="376.5">SCALE: 1/4&quot;=1'</text>
</g>
<text font-size="3.1" x="548.9" y="362.8">NOTE ON PLAN</text>
<g font-size="3">
<text x="388.3" y="74.8">TO MAIN SEWER LINE</text>
<text x="185.7" y="88.7">FROM WATER SUPPLY</text>
<text x="404.8" y="84.2">4&quot;Ø</text>
<text x="128.5" y="95.4">TANKLESS W.H.</text>
<text x="130.6" y="98.9">UNDER SINK</text>
<text x="404.8" y="103.2">4&quot;Ø</text>
<text x="204.3" y="108.4" transform="rotate(-90 204.3 108.4)">3/4&quot;Ø CW</text>
<text x="379.4" y="109.9">2&quot;Ø VTR</text>
<text x="389.8" y="115.6">2&quot;Ø</text>
<text x="404.8" y="120.1">4&quot;Ø</text>
<text x="181.5" y="126.4">1/2&quot;Ø CW</text>
<text x="204.3" y="142.9" transform="rotate(-90 204.3 142.9)">3/4&quot;Ø CW</text>
<text x="404.8" y="140.3">4&quot;Ø</text>
<text x="382.3" y="147.2">2&quot;Ø</text>
</g>
<g font-size="2.9">
<text x="181.8" y="118.3">LAV</text>
<text x="386" y="120.3">LAV</text>
<text x="395.9" y="149.2">WC</text>
<text x="199.9" y="154.1">WC</text>
</g>
<g font-size="2.5" fill="#808080">
<text x="52.2" y="118.4">PANEL</text>
<text x="258.3" y="118.4">PANEL</text>
</g>
<g font-size="2.5">
<text x="463.5" y="126.5">SYMBOL</text>
<text x="482.9" y="130.8">COLD WATER (CW)</text>
<text x="496.8" y="126.2">DESCRIPTION</text>
<text x="483" y="137.4">HOT WATER (HW)</text>
<text x="483" y="143.6">HOT WATER RETURN (HWR)</text>
<text x="483.2" y="149.6">SANITARY WASTE LINE (WP)</text>
<text x="482.9" y="155.8">VENT LINE (VP)</text>
<text x="482.9" y="162.1">GAS LINE (GP)</text>
<text x="482.9" y="169.1">GATE VALVE (G.V.)</text>
<text x="482.9" y="174.6">BALL VALVE (B.V.)</text>
<text x="482.9" y="180.1">CHECK VALVE (C.V.)</text>
<text x="482.9" y="184.8">SHUT OFF VALVE (S.O.V.)</text>
<text x="482.9" y="191">UNION</text>
<text x="482.8" y="196.5">HOSE BIBB (H.B.)</text>
<text x="482.8" y="201.7">BACKFLOW PREVENTER (B.F.P.)</text>
<text x="482.8" y="207.1">FLOOR DRAIN (FD)</text>
<text x="482.8" y="213.2">P-TRAP</text>
<text x="465.1" y="219.2">FCO</text>
<text x="482.8" y="219.2">FLOOR CLEANOUT</text>
<text x="465.1" y="224.7">WCO</text>
<text x="482.8" y="224.7">WALL CLEANOUT</text>
<text x="465.1" y="230.2">COTG</text>
<text x="482.8" y="230.2">CLEANOUT TO GRADE</text>
<text x="466.6" y="235.6">R</text>
<text x="482.8" y="235.6">PRESSURE RELIEF VALVE</text>
<text x="466.6" y="241.1">V</text>
<text x="482.8" y="241.1">VACUUM RELIEF VALVE</text>
<text x="466.6" y="246.5">A</text>
<text x="482.8" y="246.6">AUTOMATIC AIR VENT</text>
<text x="463.9" y="252.2">A.A.V.</text>
<text x="464.9" y="257.6">VTR</text>
<text x="482.8" y="252.2">AUTOMATIC AIR VENT</text>
<text x="464.7" y="262.4">W.H.</text>
<text x="464.8" y="267.8">LAV.</text>
<text x="465.9" y="273.3">BT</text>
<text x="465.7" y="278.8">SH</text>
<text x="465.8" y="284.3">KS</text>
<text x="465" y="289.7">W/D</text>
<text x="465.4" y="295.2">DW</text>
<text x="464.9" y="300.7">REF</text>
<text x="465.5" y="306.2">T/B</text>
<text x="465.5" y="311.6">T/A</text>
<text x="465.5" y="317.1">F/B</text>
<text x="465.5" y="322.6">F/A</text>
<text x="465.5" y="328">H/L</text>
<text x="465.7" y="333.5">L/L</text>
<text x="548.8" y="348.8">ARCH Full Bleed C (24.00 X 18.00 Inches)</text>
</g>
<g font-size="2.3">
<text x="483.5" y="256.6">VENT THROUGH ROOF</text>
<text x="483.5" y="262.1">WATER HEATER</text>
<text x="483.5" y="267.5">LAVOTARY</text>
<text x="483.5" y="273">BATH TUB</text>
<text x="483.5" y="278.5">SHOWER</text>
<text x="483.5" y="284">KITCHEN SINK</text>
<text x="483.5" y="289.4">WASHER/DRYER</text>
<text x="483.5" y="294.9">DISHWASHER</text>
<text x="483.5" y="300.4">REFRIGERATOR</text>
<text x="483.5" y="305.9">TO BELOW</text>
<text x="483.5" y="311.3">TO ABOVE</text>
<text x="483.5" y="316.8">FROM BELOW</text>
<text x="483.5" y="322.3">FROM ABOVE</text>
<text x="483.5" y="327.7">HIGH LEVEL</text>
<text x="483.5" y="333.2">LOW LEVEL</text>
<text x="547.3" y="335.9">MARK</text>
<text x="555.8" y="335.9">DATE</text>
<text x="565" y="335.9">DESCRIPTION</text>
</g>
<g font-size="1.8">
<text x="460" y="162.1">GAS</text>
<text x="472" y="162.1">GAS</text>
</g>
<text font-size="1.5" x="467.9" y="201.3">BFP</text>
</svg>
